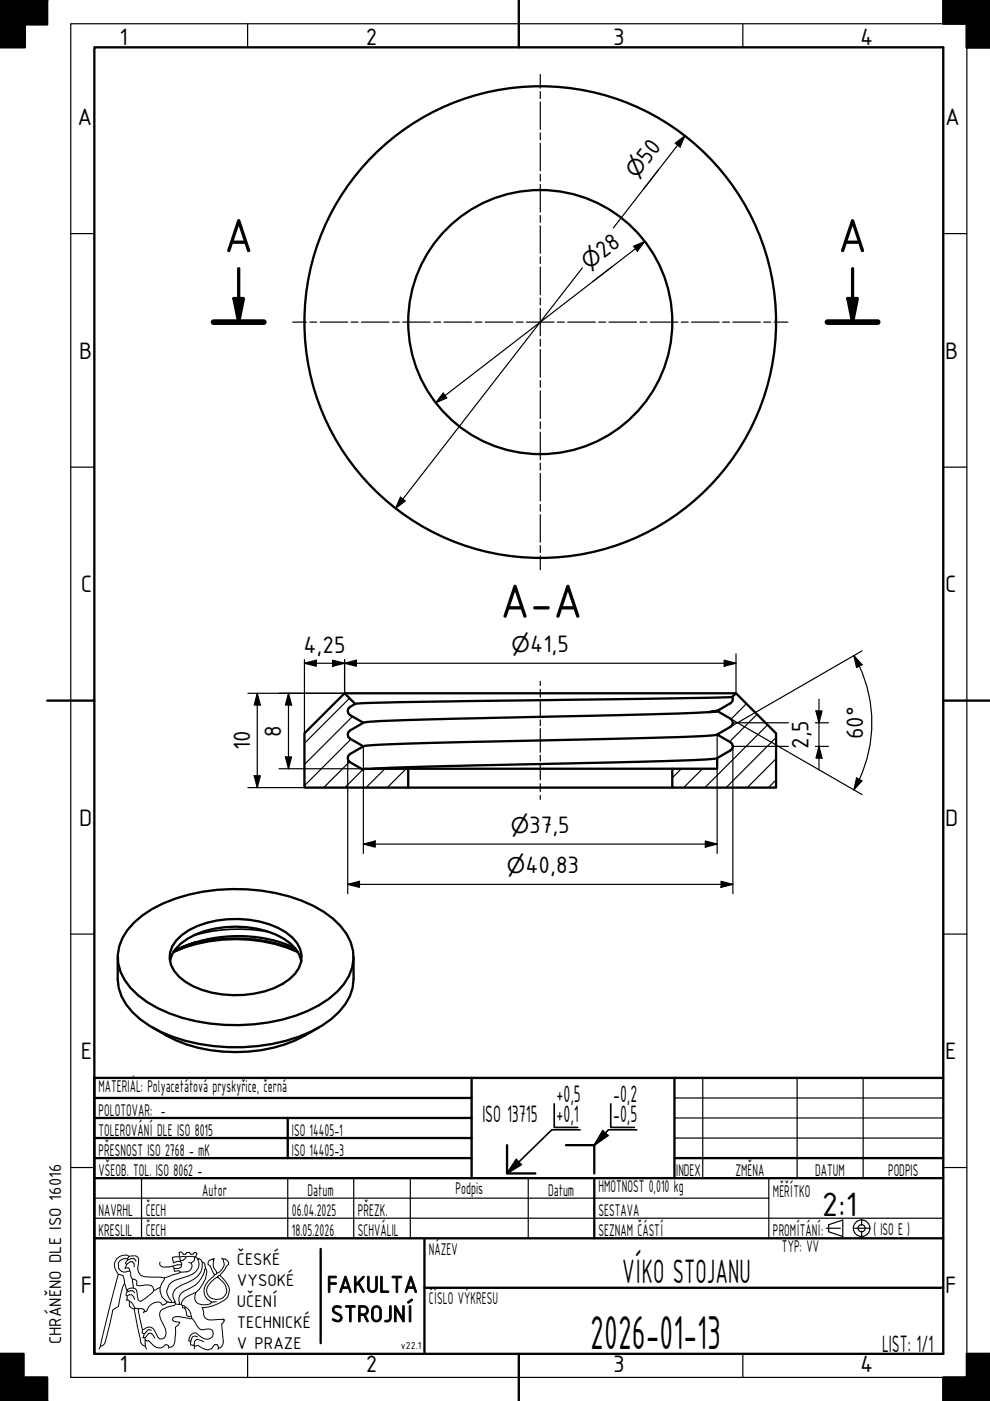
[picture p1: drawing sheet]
<svg xmlns="http://www.w3.org/2000/svg" width="210mm" height="297mm" viewBox="0 0 210 297" stroke-linecap="round" stroke-linejoin="round" font-family="sans-serif">
<g fill="none" stroke="#000" stroke-width=".25">
<path d="M74.1 148l-9.6 9.6M74.4 156.7l-9.9 9.9M74.7 151.9l-10.2 10.2M158.3 149.2l-3.3 3.3M160.5 151.4l-5.8 5.9M162.8 153.7l-13.4 13.3M164.5 156.4l-10.6 10.6M74.1 161.5l-5.5 5.5M76.9 163.2l-3.8 3.8M77.1 163l-.1 .1M81.6 163l-4 4M86.1 163l-4 4"/>
<path d="M144.5 163l-2 1.9M149 163l-4 4M164.5 165.4l-1.6 1.6M164.5 160.9l-6.1 6.1"/>
</g>
<!-- layer: Viditelna silna -->
<g fill="none" stroke="#000" stroke-width=".49">
<path d="M0 0h10zM5.3 0v10h-5.3v-10v5.2h10v-5.2M205 5v5h5h-5v-10h5h-10v5h10M64.5 155.5l8.6-8.5 2.2 2.2-1.1 .7a1.01 1.01 0 0 0 0 1.7l2.8 1.6-2.8 1.7a1.01 1.01 0 0 0 0 1.7l2.8 1.6-2.8 1.7a1.02 1.02 0 0 0 0 1.7l2.8 1.6v-.2h9.6v4h-22.1zM73.1 147h83M150.2 151l-13.3 .5-21.6 .5a788.8 788.8 0 0 0-38.1 1.2h-.2M152.1 155.7a75.5 75.5 0 0 1-11 .7l-19.2 .4a1240.3 1240.3 0 0 0-44.1 1.3l-.8 .1M152.6 150.4l-2.4 .6 2-.2M155.3 147.8l.8-.8 8.4 8.5v11.5h-22v-4h9.6v-2.3l2.8-1.6a.99 .99 0 0 0 0-1.7l-2.8-1.7 2.8-1.6a.99 .99 0 0 0 0-1.7l-2.7-1.6 .4-.4 2.3-1.3a1 1 0 0 0 .4-1.3zM155.3 147.8l-59.4 .9a323.4 323.4 0 0 0-20.6 .5M86.6 167h55.9M86.6 163h55.9"/>
<path d="M152.1 160.7a111.5 111.5 0 0 1-13.8 .7l-43.3 1-16.1 .6M28.4 195.6a27.5 27.5 0 0 1 14.6-6.5 39.7 39.7 0 0 1 23.5 3 16.1 16.1 0 0 1 7.9 7.7 9.4 9.4 0 0 1-2.9 10.5 27.5 27.5 0 0 1-14.6 6.5 39.3 39.3 0 0 1-23.5-3.1 16.2 16.2 0 0 1-7.8-7.6 9.5 9.5 0 0 1 2.8-10.5zM37.4 199.4a16 16 0 0 1 10.8-4.5 20.3 20.3 0 0 1 12.4 2.8 6.3 6.3 0 0 1 3.2 6.2 7.5 7.5 0 0 1-3.9 4.7 21.6 21.6 0 0 1-20.6-.5 6.3 6.3 0 0 1-3.2-6.2l.4-1.3zM41.4 199.8a30.1 30.1 0 0 1 21.2 1.3M25 202.9v4.7a10.9 10.9 0 0 0 4.7 8.5 30.7 30.7 0 0 0 15.6 5.7 37.6 37.6 0 0 0 22.9-4.3 13.9 13.9 0 0 0 6.6-8.1l.2-1.8v-4.7M32.3 217.8a32.4 32.4 0 0 0 35.3 0M36 203.7a7.3 7.3 0 0 1 3.8-4.7 21.6 21.6 0 0 1 20.4 0 7.3 7.3 0 0 1 3.7 4.7M36.8 201.8a33.2 33.2 0 0 1 26.4 0M36.9 201.7l2.1-1 2.4-.9-2.4 .9-2.2 1M63.1 201.8a32.1 32.1 0 0 0-26.3 0M20 237h80M20 232.8h80"/>
<path d="M61 237v8.5M100 228.5v21.3M20 245.5h80M20 241.3h80M107.5 242.8v6h6M120 242.8h6v6M143 245.5h57M0 292h10v5h-10zM0 287h5v10h-5M210 287h-5v5h-5v5h10"/>
<circle cx="114.5" cy="68.3" r="28"/>
<circle cx="114.6" cy="68.3" r="50"/>
</g>
<path d="M54 199.2a28.7 28.7 0 0 1 9 2.4M57.3 197.7a34 34 0 0 0-16.3 .7M117.5 234v5h5M123 239.5h-6l-9.5 9.3M127.8 239.7l-1.8 3.1M129.5 234v5h5M135 239.5h-6l-3 3.3 2.9-2.1M109.5 245.8l-2 3 3.1-1.9" fill="none" stroke="#000" stroke-width=".35"/>
<g fill="#000">
<path d="M0 -.1h5.3v10.1h-5.3z" fill-rule="evenodd"/>
<path d="M0 -.1h10v5.3h-10z" fill-rule="evenodd"/>
<path d="M200 0h10v10h-5v-5h-5z" fill-rule="evenodd"/>
<path d="M0 287h5v10h-5z" fill-rule="evenodd"/>
<path d="M0 292h10v5h-10z" fill-rule="evenodd"/>
<path d="M200 292h5v-5h5v10h-10z" fill-rule="evenodd"/>
</g>
<!-- layer: Viditelna tenka -->
<path d="M109.5 245.8l1.1 1.1-3.1 1.9zM127.8 239.7l1.1 1-2.9 2.1z" fill="#000"/>
<path d="M45.3 68.3h10.6M175.4 68.3h10.7" fill="none" stroke="#000" stroke-width="1.2"/>
<path d="M50.6 57v11.3M180.8 57v11.3M49.6 63.3h2l-1 5zM179.8 63.3h2l-1 5z" fill="none" stroke="#000" stroke-width=".7"/>
<path d="M49.6 63.3h2l-1 5zM179.8 63.3h2l-1 5z" fill="#000"/>
<!-- layer: Viditelna tenka -->
<g fill="none" stroke="#000" stroke-width=".25">
<path d="M15 5h190v287h-190zM52.5 5v5M157.5 5v5M15 49.5h5M200 49.5h5M15 99h5M200 99h5M15 198h5M200 198h5M127.8 239.7l1.1 1M149 228.5v21.3M169 228.5v21.3"/>
<path d="M183 228.5v21.3M15 247.5h5M20 254h143M87 249.8v12.7M109.5 245.8l1.1 1.1M200 247.5h5M52.5 287v5M157.5 287v5"/>
</g>
<!-- layer: Ramecek -->
<path d="M20 10h180v277h-180zM110 0v10M10 148.5h10M200 148.5h10M110 287v10" fill="none" stroke="#000" stroke-width=".49"/>
<!-- layer: LEV CVUT -->
<g fill="none" stroke="#000" stroke-width=".21">
<path d="M25.1 270.2l-2 7.7-1.8 7.6a1.38 1.38 0 0 0 1.1-1.3l1.5-6.4 1.2-.8 .2-1.1a7.8 7.8 0 0 1 1.1-3.7M26.4 272.2l.5 1.3M26.6 268.8l-.1 .2M26.9 268.1l.7-.6h.5l.3 .5v.6M27 273.7l.1 .1M27 273.7v.1h.1M27 273.8l-.3 .7 .1 .2 .2 .1 .4-.3h.5l.5 .5 .1 .5M27 274.8v.8l-.2 .1M27 275.6h.3l.1 .3 .5 .2 .7 1.3 .7 .1M27.1 267.1l.7-.2h.6l.4 .5M27.1 267.1v-.2a1.5 1.5 0 0 0-2 1.6 1.5 1.5 0 0 0 2.4 1l-.3-.7h-.6M27.1 267.1l-.5 .7 .3 .3-.3 .7"/>
<path d="M27.1 273.8l1-.1 .4 .4M27.3 266.4l-.2 .5M27.4 275.9a1.19 1.19 0 0 0 1 1.7l.2-.2M27.5 269.5l.3 1.3 .3 .4M28.1 271.2h.3l.5 .3 .2 .3-.2 .6 .6 .2a4.9 4.9 0 0 1 2.6 0l.5 1 1.3-.6M28.1 271.2l.2 1.9h-.7l-.7 .4 .1 .2M28.3 273.1l.6 .4 .4 2.1a.52 .52 0 0 0 .9 .1l2.1-1.6 .3-.5M28.4 277.6l1.4 6.6a1.15 1.15 0 0 0 1 1.2l.3 .6M29.3 277.5h.9l.4 .3v.3M30.6 278.1l-.2 .2M33.9 273a2.75 2.75 0 0 0 1.4 2.9l.1 .2M33.9 267.6l-.1 .3a.79 .79 0 0 0 .8 .8 7 7 0 0 0 3-.5h.9"/>
<path d="M34.9 271l-1 2M35.4 276.1l-.4 .4-.6 .2-.3-.5a2.43 2.43 0 0 0-3 1.8l-.5 .1M36.4 276.2h.5M36.6 268.4l.3 .5M36.8 267.7l.9-.3 .5 .1 .3 .3v.4M36.8 267.7l-.1 .1M36.9 276.2h.3v.2l.8 .1M37.1 276v.1M37.2 276.4l-.3 .4a5.8 5.8 0 0 0-2.8 1 2.01 2.01 0 0 0 .1 2.2 4.3 4.3 0 0 1 .9 3.2l-.3 .5-.5 .2-.5-.1-.3-.3a3.3 3.3 0 0 0-1.6-2.1h-.6l-1.1 .5-.9-4.4M38 276.5h.4M38.2 267.2l-.1-.7 .7-.1 2.5 .1-.1 .7-.6 .6M38.2 269.7l-3.3 1.3-4.1-.3a1.62 1.62 0 0 1-1.6-1.7l.2-1.4-.1-1a1.61 1.61 0 0 0-2-.2l-.1-.1a2.16 2.16 0 0 0-2.3 .5 2.16 2.16 0 0 0-.4 2.3l.6 1.1 .9 .2 .4 1.2v.6"/>
<path d="M38.2 267.2v.3M38.4 276.5l.3 .3M38.5 268.2l-.2 .5-.4 .2h-1l.1 .7 1-.2 .2 .3M38.7 276.8l.4 .1a2.62 2.62 0 0 1 1.5 2.2l-1-.1-.1-.3a1.3 1.3 0 0 0-.8-1.5zM39.3 277.1l-.1 .3M39.4 266.5l-.1 .4-.5 .3h-.6M40 267.7l.6 .1a1.29 1.29 0 0 1-1 1.9h-1.4M40.6 279.1l.1 .4 .3 .3a5.3 5.3 0 0 0 1.6 2.1h.6a1.52 1.52 0 0 1 1.9 .4 1.34 1.34 0 0 1-.6 1.5 1.34 1.34 0 0 1-1.6-.2l-1.4-1a1.55 1.55 0 0 0-1.5 1.7l.5 .1 .3-1 .5-.2 .6 .2M40.7 279.5l-.5 .1a4.9 4.9 0 0 0-3.4-.2l-.2 .3v.3l1.5 .4-.3 .5-.6 .5-.1 2.2a2.38 2.38 0 0 1-.6 2l-.7 .1a.56 .56 0 0 0-.7-.6 1.66 1.66 0 0 1-2.8-.1l-.8-.7h-.7v-.7h-.6M41.3 266.5h.2M41.5 274.1l-.6 .2a3.2 3.2 0 0 0-2.5 2.2M41.5 266.5l.3-.8-.3-.1-.3-.1-.3 .4h-.4l-.3-.4h-.6l-.2 .4h-.5l-.4-.4h-.3h-.2v1l-1.4 .1 .2 1.1"/>
<path d="M41.5 274.1a1.62 1.62 0 0 0 1.3 2.5h.8a1.11 1.11 0 0 0 1.2-.5M41.5 266.5l.5 .4M42 267a2.32 2.32 0 0 1-1.3 3.2l-3.6 1.2a2.52 2.52 0 0 0-.8 4.4l.1 .4-1-.1M42.1 266.9h-.1v.1M42.1 266.9l.5 .2 .3 .5 .4 .2 .2 1.2M42.1 266.9l-.1 .1M42.8 277.2l.2 .1M42.9 267.6a3.5 3.5 0 0 1-1.9 3.7l-1.2 .6a4.3 4.3 0 0 0-3 2.1 2.11 2.11 0 0 0 .3 2l-.2 .2M43 277.3l.2 .7a1.43 1.43 0 0 0 1.6 1.9l2.6-.2 .1 .2-.1-.2M43.5 269a.73 .73 0 0 1 .3 .9 7.5 7.5 0 0 1-2.3 4.2M43.5 269l-.1 .2a5.2 5.2 0 0 1-3.1 3.9 2.68 2.68 0 0 0-2.3 2.8v.6M44.2 267.4l.9-.5 .2 .3a2.16 2.16 0 0 0 .6 2.4l.1 .3-.5 .4-.9-1.9-.5-.3z"/>
<path d="M45.3 266.9v.1M45.5 266.9h-.4M45.5 270.3l-.3 .4a3.4 3.4 0 0 0-1.6 4.2l.4 .5 .8 .7M45.9 276l-1.1 .1M46.6 270.4a5.3 5.3 0 0 1 2.1 3.3 3.1 3.1 0 0 1-2.3 2.7 9.3 9.3 0 0 1-3.4 .9M47 266.8l.3 .1M47.3 266.9h.4l.3 .2a.75 .75 0 0 1 .2 1.2l-.3 .2-.3 .8-1.5 1.5a3.9 3.9 0 0 0-2.3 3 2.15 2.15 0 0 0 3.4 1.4 2.15 2.15 0 0 0-.2-3.6l-.9-.8M47.3 266.9a2.09 2.09 0 0 1-1.3 3M47.5 279.9l-.1 .5-.4 .3 .4 3.8a1.22 1.22 0 0 1-1.1 1.3l-.2-.7h-.6l-.7 .8-.7 .3-1.1-.3-.9-.6-.9 .1M21.3 285.5l-.3 .5M30.2 281.9l-.1 .7 .5 .2 .8-.9 .7 .1M30.6 282.8l-.2 .8"/>
<path d="M30.8 283.6l.7-.9h.5l.8 1M30.8 284.1l.2 .2M30.8 284.3v1.1M35.8 285.7l-.1 .1M40.5 284.4l-.1 .7 .7 .1M41.1 285.2l.1 .2M41.2 285.4v.5M43.2 284.5l-1.5-.5-.5 .5-.1 .7M46.3 285.8l-.2 .2"/>
</g>
<!-- layer: Osa -->
<g fill="none" stroke="#000" stroke-width=".25">
<path d="M114.6 15.8v2.9M114.6 19.4v1.5M114.6 21.6v5.8M114.6 28.2v1.4M114.6 30.4v5.8M114.6 36.9v1.5M114.6 39.1v5.9M114.6 45.7v1.5M114.6 47.9v5.8M114.6 54.4v1.5M114.6 56.6v5.9M62.1 68.3h2.9"/>
<path d="M65.7 68.3h1.5M67.9 68.3h5.8M74.4 68.3h1.5M76.6 68.3h5.9M83.2 68.3h1.5M85.4 68.3h5.8M91.9 68.3h1.5M94.1 68.3h5.9M100.7 68.3h1.5M102.9 68.3h5.8M109.4 68.3h1.5M111.6 68.3h5.9"/>
<path d="M114.6 63.2v1.4M114.6 65.4v5.8M114.6 71.9v1.5M114.6 74.1v5.9M118.2 68.3h1.4M120.4 68.3h5.8M127 68.3h1.4M129.1 68.3h5.9M135.7 68.3h1.5M137.9 68.3h5.8M144.4 68.3h1.5M146.6 68.3h5.9"/>
<path d="M153.2 68.3h1.5M155.4 68.3h5.8M161.9 68.3h1.5M164.1 68.3h3M114.6 80.7v1.4M114.6 82.9v5.8M114.6 89.4v1.5M114.6 91.6v5.9M114.6 98.2v1.4M114.6 100.4v5.8M114.6 106.9v1.5M114.6 109.1v5.9"/>
<path d="M114.6 115.7v1.4M114.6 117.9v2.9M114.6 144.5v.8M114.6 146.1v1.7M114.6 148.7v3.3M114.6 152.6v1.3M114.6 154.5v5M114.6 160.1v1.3M114.6 162v3.3M114.6 166.1v1.7M114.6 168.7v.8M182.7 258.5v1.3"/>
<path d="M175.2 260.4h3M181.2 260.4h3M182.7 261.1v1.2"/>
</g>
<!-- layer: Viditelna silna -->
<g fill="none" stroke="#000" stroke-width=".25">
<path d="M143 237h57M143 232.8h57M143 241.3h57M178.7 258.7v3.5l-3-1v-1.5"/>
<circle cx="182.7" cy="260.4" r="1.75"/>
<circle cx="182.7" cy="260.4" r=".75"/>
</g>
<path d="M20 258.3h180M30 249.8v12.7M61 249.8v12.7M75 249.8v12.7M112 249.8v12.7M163 249.8v12.7M178.7 258.7l-3 1" fill="none" stroke="#000" stroke-width=".25"/>
<!-- layer: LEV CVUT -->
<path d="M68 264.8v20" fill="none" stroke="#000" stroke-width=".49"/>
<path d="M143 228.5v21.3M200 228.5h-180v58.5M20 249.8h180M126 249.8v12.7M20 262.5h180M90 273h110M90 262.5v24.5" fill="none" stroke="#000" stroke-width=".49"/>
<g fill="none" stroke="#000" stroke-width=".25">
<path d="M143.2 30.4l2-1.6-1 2.4zM145.2 28.8l-15.2 19.5M123.5 56.8l-39.6 51M134.4 52.2l2.3-1-1.6 2zM136.7 51.2l-44.3 34.2M94 83.3l.8 1.1-2.4 1zM84.9 105.4l1 .8-2 1.6zM64.5 139.9v15.6M70.5 140l2.6 .6-2.6 .7zM73.1 139.9v7.1h-20.6M153.5 140l2.6 .6-2.6 .7zM156.1 138.6v8.4"/>
<path d="M181 139l1.8 1.9-1.2 .6zM181 139a28.5 28.5 0 0 1 1.2 26.3M182.8 138l-27.9 16.1M54.5 147l.7 2.5h-1.3zM54.5 147v20M61.2 147l.6 2.5h-1.3zM61.2 147v16M64.5 140.6l2.6-.6v1.3zM64.5 140.6h91.6M73.1 140.6l2.4-.6v1.3zM77 158.2v22.8M152.1 155.7v25.3"/>
<path d="M154.9 152.4l12.3 7.1M155.4 153.2h11.8M167.2 158.2h-11.8v31.3M167.3 159.6l15.5 8.9M172.9 153.2h2.7M172.9 158.2h2.7M173 150.7h1.3l-.7 2.5zM173.6 158.2l.7 2.5h-1.3zM173.6 148.2v15M52.5 167h12M53.9 164.5h1.3l-.7 2.5zM59.2 163h27.4"/>
<path d="M60.5 160.5h1.3l-.6 2.5zM73.7 160.7v28.8M77 179l2.5-.7v1.3zM77 179h75.1M149.5 178.3l2.6 .7-2.6 .6zM181.6 165l1.2 .5-1.8 2zM182.2 165.2l-1.2 2.3M73.7 187.5l2.5-.6v1.2zM73.7 187.5h81.7M152.9 186.9l2.5 .6-2.5 .6z"/>
</g>
<g fill="#000">
<path d="M143.2 30.4l2-1.6-1 2.4zM134.4 52.2l2.3-1-1.6 2zM94 83.3l.8 1.1-2.4 1zM84.9 105.4l1 .8-2 1.6zM64.5 140.6l2.6-.6v1.3zM73.1 140.6l2.4-.6v1.3zM54.5 147l.7 2.5h-1.3zM61.2 147l.6 2.5h-1.3zM70.5 140l2.6 .6-2.6 .7zM153.5 140l2.6 .6-2.6 .7zM173 150.7h1.3l-.7 2.5zM181 139l1.8 1.9-1.2 .6z"/>
<path d="M53.9 164.5h1.3l-.7 2.5zM60.5 160.5h1.3l-.6 2.5zM77 179l2.5-.7v1.3zM149.5 178.3l2.6 .7-2.6 .6zM173.6 158.2l.7 2.5h-1.3zM181.6 165l1.2 .5-1.8 2zM73.7 187.5l2.5-.6v1.2zM152.9 186.9l2.5 .6-2.5 .6z"/>
</g>
<g font-size="10.9">
<text x="47.5" y="53.5">A</text>
<text x="177.6" y="53.5">A</text>
<text x="106" y="131">A-A</text>
<text x="125.2" y="286">2026-01-13</text>
</g>
<g font-size="7.7">
<text x="174.3" y="257.8">2:1</text>
<text x="131.9" y="272">VÍKO STOJANU</text>
</g>
<g font-size="5.4">
<text x="25.4" y="9.6">1</text>
<text x="77.5" y="9.6">2</text>
<text x="130" y="9.6">3</text>
<text x="182.4" y="9.6">4</text>
<text x="16.4" y="26.5">A</text>
<text x="200.4" y="26.5">A</text>
<text x="137.4" y="35" transform="rotate(-52 137.4 35)">50</text>
<text x="128" y="54.9" transform="rotate(-38 128 54.9)">28</text>
<text x="16.8" y="76">B</text>
<text x="200.4" y="76">B</text>
<text x="17.1" y="125.5">C</text>
<text x="200.4" y="125.5">C</text>
<text x="64.3" y="138.4">4,25</text>
<text x="112.4" y="138.2">41,5</text>
<text x="53" y="159.1" transform="rotate(-90 53 159.1)">10</text>
<text x="59.6" y="156.2" transform="rotate(-90 59.6 156.2)">8</text>
<text x="171.4" y="158.8" transform="rotate(-90 171.4 158.8)">2,5</text>
<text x="183" y="156.7" transform="rotate(-90 183 156.7)">60°</text>
<text x="16.8" y="175">D</text>
<text x="112.2" y="176.6">37,5</text>
<text x="200.4" y="175">D</text>
<text x="111.4" y="185.1">40,83</text>
<text x="17.1" y="224.5">E</text>
<text x="200.4" y="224.5">E</text>
<text x="118" y="233.6">+0,5</text>
<text x="130" y="233.6">-0,2</text>
<text x="102.3" y="237.8">ISO 13715</text>
<text x="118" y="237.8">+0,1</text>
<text x="130" y="237.8">-0,5</text>
<text x="17.1" y="274">F</text>
<text x="69.3" y="274">FAKULTA</text>
<text x="200.4" y="274">F</text>
<text x="70.1" y="280.3">STROJNÍ</text>
<text x="187" y="286.5">LIST: 1/1</text>
<text x="25.4" y="290.9">1</text>
<text x="77.5" y="290.9">2</text>
<text x="130" y="290.9">3</text>
<text x="182.4" y="290.9">4</text>
</g>
<g font-size="4.6">
<text x="135" y="38.1" transform="rotate(-52 135 38.1)">⌀</text>
<text x="124.9" y="57.3" transform="rotate(-38 124.9 57.3)">⌀</text>
<text x="108.5" y="138.2">⌀</text>
<text x="108.3" y="176.6">⌀</text>
<text x="107.5" y="185.1">⌀</text>
</g>
<g font-size="3.9">
<text x="20.9" y="231.5">MATERIÁL: Polyacetátová pryskyřice, černá</text>
<text x="20.9" y="236.5">POLOTOVAR: -</text>
<text x="20.9" y="245">PŘESNOST ISO 2768 - mK</text>
<text x="20.9" y="240.8">TOLEROVÁNÍ DLE ISO 8015</text>
<text x="61.9" y="245">ISO 14405-3</text>
<text x="61.9" y="240.8">ISO 14405-1</text>
<text x="20.9" y="249.3">VŠEOB. TOL. ISO 8062 -</text>
<text x="143.4" y="249.3">I</text>
<text x="143.8" y="249.3">NDEX</text>
<text x="155.9" y="249.3">ZMĚNA</text>
<text x="172.8" y="249.3">DATUM</text>
<text x="188.3" y="249.3">PODPIS</text>
<text x="20.9" y="257.8">NAVRHL</text>
<text x="30.9" y="257.8">ČECH</text>
<text x="42.9" y="253.5">Autor</text>
<text x="61.9" y="257.8">06.04.2025</text>
<text x="65.2" y="253.5">Datum</text>
<text x="75.9" y="257.8">PŘEZK.</text>
<text x="96.6" y="253.2">Podpis</text>
<text x="116.2" y="253.5">Datum</text>
<text x="126.9" y="252.8">HMOTNOST 0,010 kg</text>
<text x="126.9" y="257.8">SESTAVA</text>
<text x="163.9" y="253.8">MĚŘÍTKO</text>
<text x="20.9" y="262">KRESLIL</text>
<text x="30.9" y="262">ČECH</text>
<text x="61.9" y="262">18.05.2026</text>
<text x="75.9" y="262">SCHVÁLIL</text>
<text x="126.9" y="262">SEZNAM ČÁSTÍ</text>
<text x="163.9" y="262">PROMÍTÁNÍ:</text>
<text x="185.2" y="261.8">( ISO E )</text>
<text x="50.2" y="268.2">ČESKÉ</text>
<text x="90.9" y="266">NÁZEV</text>
<text x="165.8" y="265.5">TYP: VV</text>
<text x="50.2" y="272.7">VYSOKÉ</text>
<text x="50.2" y="277.1">UČENÍ</text>
<text x="50.2" y="281.6">TECHNICKÉ</text>
<text x="90.9" y="276.5">ČÍSLO VÝKRESU</text>
<text x="13" y="285" transform="rotate(-90 13 285)">CHRÁNĚNO DLE ISO 16016</text>
<text x="50.2" y="286">V PRAZE</text>
</g>
<text font-size="2.3" x="85" y="286">v22.1</text>
</svg>
